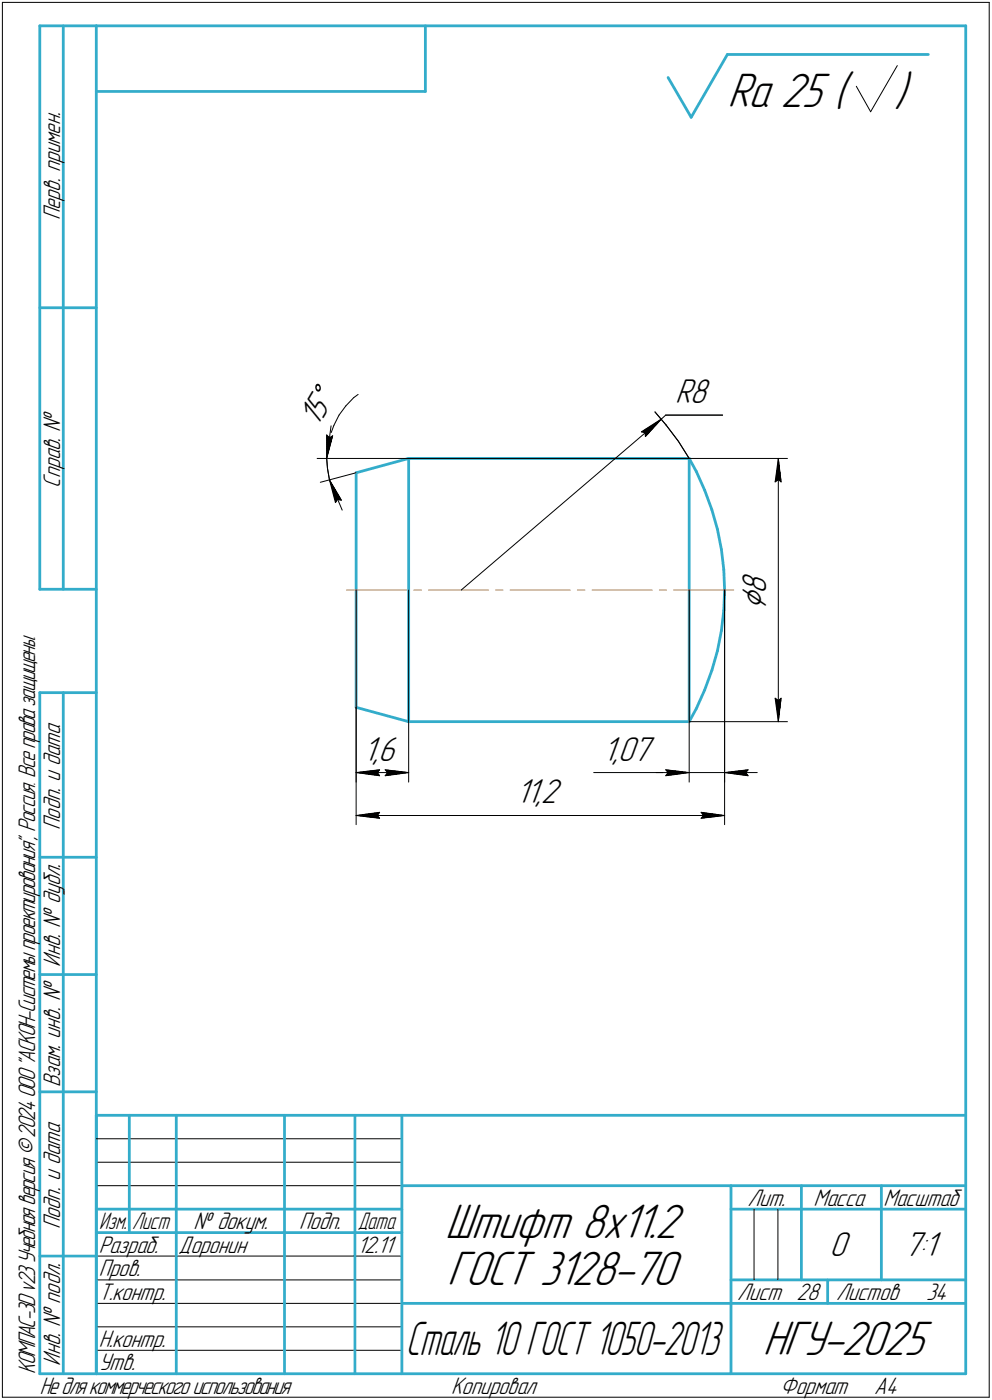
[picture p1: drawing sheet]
<svg xmlns="http://www.w3.org/2000/svg" width="211mm" height="298mm" viewBox="0 0 211 298" stroke-linecap="round" stroke-linejoin="round" font-family="sans-serif">
<g fill="none" stroke="#33acca" stroke-width=".59">
<path d="M8.5 5.5v120zM8.5 5.5h12zM13.5 5.5v120zM20.5 5.5v287zM20.5 5.5h185zM20.5 19.5h70zM90.5 5.5v14zM142.2 16.5l4.9 8.5zM154.8 11.6l-7.7 13.4zM154.8 11.6h42.7zM205.5 5.5v287zM8.5 65.5h12z"/>
<path d="M87 97.6v56.1zM87 97.6h59.6zM146.6 97.6v56.1zM146.6 97.6l1.6 2.8zM75.8 100.7v49.9zM75.8 100.7l11.2-3.1zM148.2 100.4l1.7 4zM149.9 104.4l1.6 4.1zM151.5 108.5l1.2 4.2zM152.7 112.7l.8 4.3zM153.5 117l.5 4.3zM8.5 125.5h12z"/>
<path d="M152.7 138.6l-1.2 4.1zM153.5 134.3l-.8 4.3zM154 130l-.5 4.3zM154 121.3l.2 4.3zM154.2 125.6l-.2 4.4zM8.5 147.5v145zM8.5 147.5h12zM13.5 147.5v145zM75.8 150.6l11.2 3.1zM87 153.7h59.6zM148.2 150.9l-1.6 2.8zM149.9 146.9l-1.7 4z"/>
<path d="M151.5 142.7l-1.6 4.2zM8.5 182.5h12zM8.5 207.5h12zM8.5 232.5h12zM20.5 237.5h185zM20.5 237.5v55zM27.5 237.5v25zM37.5 237.5v55zM60.5 237.5v55zM75.5 237.5v55zM85.5 237.5v55zM20.5 257.5h65z"/>
<path d="M85.5 252.5h120zM155.5 252.5v40zM155.5 257.5h15zM170.5 252.5v20zM170.5 257.5h35zM187.5 252.5v20zM8.5 267.5h12zM20.5 262.5h65zM85.5 277.5h70zM155.5 277.5h50zM155.5 272.5h50zM176.1 272.5v5z"/>
<path d="M8.5 292.5h12zM20.5 292.5h185z"/>
</g>
<path d="M73.7 125.6h12.8zM88.1 125.6h1.6zM91.2 125.6h12.8zM105.5 125.6h1.5zM108.5 125.6h12.8zM122.9 125.6h1.6zM126 125.6h12.8zM140.3 125.6h1.5zM143.3 125.6h12.8z" fill="none" stroke="#ff8000" stroke-width=".21"/>
<g fill="none" stroke="#000" stroke-width=".21">
<path d="M.5 .5v297zM.5 .5h210zM182.2 18.4l3.1 5.4zM190.9 14l-5.6 9.8zM210.5 .5v297zM67.5 97.6h79.1zM69.5 97.6l.2 2.1zM69.5 92.6l.6 .6zM69.5 92.6v5zM69.7 99.7l.4 2.5zM69.7 95.2l-.2 2.4zM70.1 93.2l.7-.4z"/>
<path d="M70.2 92.9l-.5 2.3zM70.4 90.7l-.9 6.9zM70.8 92.8l-1.3 4.8zM71 90.6l-.8 2.3zM72.1 88.4l-1.1 2.2zM73.6 86.4l-1.5 2zM75.3 84.7l-1.7 1.7zM75.3 84.7l.9-.7zM136.5 91.9l.7 .2zM136.5 91.9l4.2-2.7zM137.2 92.1l.1 .9zM139.4 87.7l2.3 2.8z"/>
<path d="M140.7 89.2l.9-.8zM140.7 89.2l-3.4 3.8zM141.6 88.4h12.2zM141.7 90.5l2.7 3.5zM144.4 94l2.2 3.6zM146.6 97.6h21zM165.6 97.6l.6 5zM165.6 97.6l-.7 5zM165.6 97.6v56.1zM68.2 102.7l7.6-2zM70.1 102.2l1.3 4.8zM70.1 102.2l2.5 4.3z"/>
<path d="M70.1 102.2l2.7 6.4zM71.8 106.3l-.4 .7zM71.8 106.3l.8 .2zM164.9 102.6l.7-.5zM165.6 102.1l.6 .5zM75.8 125.6v40.9zM87 125.6v40.9zM98.1 125.6l42.6-36.4zM146.6 125.6v40.9zM154.2 125.6v50zM154.2 125.6v40.9zM75.8 150.6v25z"/>
<path d="M146.6 153.7h21zM164.9 148.7l.7 5zM164.9 148.7l.7 .5zM165.6 149.2l.6-.5zM166.2 148.7l-.6 5zM75.8 164.5l5-.6zM75.8 164.5l5 .7zM75.8 164.5h11.2zM75.8 173.7l5-.7zM75.8 173.7l5 .5zM75.8 173.7h78.4zM80.3 164.5l.5 .7z"/>
<path d="M80.3 173.7l.5 .5zM80.8 163.9l-.5 .6zM80.8 173l-.5 .7zM82 165.2l5-.7zM82 163.9l.5 .6zM82 163.9l5 .6zM82.5 164.5l-.5 .7zM126.3 164.5h15.3zM139.6 164.5h7zM141.6 164.5h5zM141.6 163.9l5 .6zM141.6 163.9l.6 .6z"/>
<path d="M141.6 165.2l5-.7zM142.2 164.5l-.6 .7zM146.6 164.5h7.6zM149.2 174.2l5-.5zM149.2 173l.5 .7zM149.2 173l5 .7zM149.7 173.7l-.5 .5zM154.2 164.5l5 .7zM154.2 164.5l5-.6zM154.2 164.5h6.9zM158.7 164.5l.5 .7zM159.2 163.9l-.5 .6z"/>
<path d="M20.5 247.5h65zM20.5 252.5h65zM20.5 242.5h65zM160.4 257.5v15zM165.5 257.5v15zM20.5 267.5h65zM20.5 272.5h65zM20.5 277.5h65zM.5 297.5h210zM20.5 282.5h65zM20.5 287.5h65z"/>
</g>
<g fill="#fff" stroke="#fff" stroke-width=".21">
<path d="M67.1 80.8h.2zM67.1 80.9h.4zM67.1 80.9h.5zM67 81h.7zM67 81.1h.9zM66.9 81.2h1.2zM66.8 81.3h1.4zM66.8 81.4h1.5zM66.7 81.4h1.8zM66.7 81.5h1.9zM66.6 81.6h2.1zM66.5 81.7h2.4zM66.5 81.8h2.5zM66.5 81.9h2.7zM66.5 82h2.8zM66.4 82h3zM66.3 82.1h3.3zM66.3 82.2h3.5zM66.2 82.3h3.6zM66.2 82.4h3.8zM66.1 82.5h4.1zM66.1 82.5h4.2zM66 82.6h4.4zM66 82.7h4.6zM66 82.8h4.8zM65.9 82.9h5zM65.9 83h5.1zM65.8 83.1h5.4zM65.7 83.1h5.6zM65.7 83.2h5.8zM65.6 83.3h6zM65.6 83.4h6.1zM65.5 83.5h6.4zM65.4 83.6h6.7zM65.4 83.7h6.7zM65.4 83.7h6.9zM65.4 83.8h7.1zM65.3 83.9h7.3zM65.3 84h7.4zM65.2 84.1h7.7zM65.1 84.2h7.9zM65.1 84.2h8.1zM65 84.3h8.3zM65 84.4h8.4zM64.9 84.5h8.5zM64.9 84.6h8.4zM64.9 84.7h8.4zM64.8 84.8h8.4zM64.8 84.8h8.4zM64.7 84.9h8.5zM64.6 85h8.5zM64.6 85.1h8.5zM64.5 85.2h8.5zM64.5 85.3h8.4zM64.4 85.3h8.5zM64.4 85.4h8.4zM64.3 85.5h8.5zM64.3 85.6h8.4zM64.3 85.7h8.3zM64.2 85.8h8.4zM64.2 85.9h8.4zM64.1 85.9h8.5zM64 86h8.5zM64 86.1h8.4zM63.9 86.2h8.5zM63.9 86.3h8.4zM63.8 86.4h8.5zM63.8 86.4h8.4zM63.8 86.5h8.3zM63.7 86.6h8.4zM63.7 86.7h8.4zM63.6 86.8h8.5zM63.6 86.9h8.4zM63.5 87h8.4zM63.4 87h8.5zM63.4 87.1h8.4zM63.3 87.2h8.5zM63.3 87.3h8.4zM63.2 87.4h8.4zM63.2 87.5h8.4zM63.2 87.5h8.3zM63.1 87.6h8.4zM63.1 87.7h8.4zM63 87.8h8.4zM62.9 87.9h8.5zM62.9 88h8.4zM62.8 88.1h8.5zM62.8 88.1h8.4zM62.7 88.2h8.4zM62.7 88.3h8.4zM62.8 88.4h8.2zM63 88.5h8zM63.1 88.6h7.9zM63.2 88.6h7.7zM63.4 88.7h7.5zM63.5 88.8h7.3zM63.7 88.9h7.1zM63.8 89h6.9zM63.9 89.1h6.7zM64.1 89.2h6.5zM64.3 89.2h6.2zM64.3 89.3h6.2zM64.5 89.4h5.9zM64.7 89.5h5.7zM64.8 89.6h5.6zM64.9 89.7h5.4zM65.1 89.7h5.2zM65.2 89.8h5zM65.4 89.9h4.7zM65.5 90h4.6zM65.6 90.1h4.4zM65.8 90.2h4.2zM66 90.3h3.9zM66 90.3h3.8zM66.2 90.4h3.6zM66.4 90.5h3.4zM66.5 90.6h3.3zM66.6 90.7h3.1zM66.8 90.8h2.8zM66.9 90.8h2.7zM67.1 90.9h2.4zM67.2 91h2.3zM67.3 91.1h2.1zM67.5 91.2h1.8zM67.6 91.3h1.7zM67.7 91.4h1.6zM67.9 91.4h1.4zM68.1 91.5h1.1zM68.2 91.6h.9zM68.3 91.7h.8zM68.5 91.8h.5zM68.6 91.9h.4zM68.7 91.9h.2z"/>
<path d="M70.1 102.4h.2zM70.1 102.4h.3zM70.1 102.5h.3zM70.1 102.6h.4zM70.1 102.7h.5zM70.1 102.8h.6zM70.1 102.9h.7zM70.1 103h.8zM70.1 103h.9zM70.1 103.1h.9zM70.1 103.2h1zM70.1 103.3h1.1zM70.1 103.4h1.2zM70.1 103.5h1.3zM70.1 103.5h1.4zM70.1 103.6h1.4zM70.1 103.7h1.5zM70.1 103.8h1.5zM70.1 103.9h1.6zM70.1 104h1.6zM70.1 104.1h1.7zM70.2 104.1h1.7zM70.2 104.2h1.7zM70.2 104.3h1.8zM70.3 104.4h1.7zM70.3 104.5h1.8zM70.3 104.6h1.8zM70.3 104.6h1.8zM70.4 104.7h1.8zM70.4 104.8h1.8zM70.4 104.9h1.9zM70.4 105h1.9zM70.4 105.1h2zM70.4 105.2h2zM70.4 105.2h2.1zM70.4 105.3h2.2zM70.5 105.4h2.1zM70.5 105.5h2.1zM70.5 105.6h2.1zM70.5 105.7h2.2zM70.6 105.7h2.2zM70.6 105.8h2.2zM70.6 105.9h2.3zM70.6 106h2.3zM70.7 106.1h2.3zM70.7 106.2h2.3zM70.7 106.3h2.4zM70.7 106.3h2.5zM70.8 106.4h2.4zM70.8 106.5h2.4zM70.8 106.6h2.4zM70.8 106.7h2.5zM70.9 106.8h2.4zM70.9 106.8h2.3zM70.9 106.9h2.1zM70.9 107h1.9zM71 107.1h1.6zM71 107.2h1.5zM71 107.3h1.2zM71 107.4h1.1zM71 107.4h.8zM71 107.5h.5zM71 107.6h.3z"/>
<path d="M69 92.1h.6zM69 92.2h1.2zM69 92.3h1.9zM69 92.4h2.5zM69 92.5h2.5zM69 92.5h2.5zM69 92.6h2.5zM69 92.7h2.4zM69 92.8h2.4zM69 92.9h2.4zM69 93h2.4zM69 93h2.3zM69 93.1h2.3zM69 93.2h2.3zM69 93.3h2.2zM69 93.4h2.2zM69 93.5h2.2zM69 93.6h2.2zM69 93.6h2.1zM69 93.7h2.1zM69 93.8h2.1zM69 93.9h2zM69 94h2zM69 94.1h2zM69 94.1h2zM69 94.2h2zM69 94.3h2zM69 94.4h2zM69 94.5h2zM69 94.6h1.9zM69 94.7h1.9zM69 94.7h1.9zM69 94.8h1.8zM69 94.9h1.8zM69 95h1.8zM69 95.1h1.8zM69 95.2h1.7zM69 95.2h1.7zM69 95.3h1.7zM69 95.4h1.6zM69 95.5h1.6zM69 95.6h1.6zM69 95.7h1.6zM69 95.8h1.5zM69.1 95.8h1.4zM69.1 95.9h1.4zM69.1 96h1.3zM69.2 96.1h1.2zM69.2 96.2h1.2zM69.2 96.3h1.2zM69.2 96.4h1.1zM69.3 96.4h1zM69.3 96.5h.9zM69.3 96.6h.8zM69.3 96.7h.8zM69.3 96.8h.7zM69.3 96.9h.7zM69.3 96.9h.6zM69.4 97h.5zM69.4 97.1h.4zM69.4 97.2h.4zM69.4 97.3h.4zM69.5 97.4h.2zM69.5 97.5h.2z"/>
<path d="M77.3 156.4h8.1zM77.3 156.5h8.1zM77.3 156.5h8.1zM77.3 156.6h8.1zM77.3 156.7h8.1zM77.3 156.8h8.1zM77.3 156.9h8.1zM77.3 157h8.1zM77.3 157.1h8.1zM77.3 157.1h8.1zM77.3 157.2h8.1zM77.3 157.3h8.1zM77.3 157.4h8.1zM77.3 157.5h8.1zM77.3 157.6h8.1zM77.3 157.6h8.1zM77.3 157.7h8.1zM77.3 157.8h8.1zM77.3 157.9h8.1zM77.3 158h8.1zM77.3 158.1h8.1zM77.3 158.2h8.1zM77.3 158.2h8.1zM77.3 158.3h8.1zM77.3 158.4h8.1zM77.3 158.5h8.1zM77.3 158.6h8.1zM77.3 158.7h8.1zM77.3 158.7h8.1zM77.3 158.8h8.1zM77.3 158.9h8.1zM77.3 159h8.1zM77.3 159.1h8.1zM77.3 159.2h8.1zM77.3 159.3h8.1zM77.3 159.3h8.1zM77.3 159.4h8.1zM77.3 159.5h8.1zM77.3 159.6h8.1zM77.3 159.7h8.1zM77.3 159.8h8.1zM77.3 159.9h8.1zM77.3 159.9h8.1zM77.3 160h8.1zM77.3 160.1h8.1zM77.3 160.2h8.1zM77.3 160.3h8.1zM77.3 160.4h8.1zM77.3 160.4h8.1zM77.3 160.5h8.1zM77.3 160.6h8.1zM77.3 160.7h8.1zM77.3 160.8h8.1zM77.3 160.9h8.1zM77.3 161h8.1zM77.3 161h8.1zM77.3 161.1h8.1zM77.3 161.2h8.1zM77.3 161.3h8.1zM77.3 161.4h8.1zM77.3 161.5h8.1zM77.3 161.5h8.1zM77.3 161.6h8.1zM77.3 161.7h8.1zM77.3 161.8h8.1zM77.3 161.9h8.1zM77.3 162h8.1zM77.3 162.1h8.1zM77.3 162.1h8.1zM77.3 162.2h8.1zM77.3 162.3h8.1zM77.3 162.4h8.1zM77.3 162.5h8.1zM77.3 162.6h8.1zM77.3 162.6h8.1zM77.3 162.7h8.1zM77.3 162.8h8.1zM77.3 162.9h8.1zM77.3 163h8.1zM77.3 163.1h8.1zM77.3 163.2h8.1zM77.3 163.2h8.1zM77.3 163.3h8.1zM77.3 163.4h8.1zM77.3 163.5h8.1z"/>
<path d="M80.7 163.4h.6zM80.1 163.5h1.2zM79.4 163.6h1.9zM78.8 163.7h2.5zM78.2 163.7h3.1zM77.6 163.8h3.7zM77.4 163.9h3.9zM77.1 164h4.2zM77 164.1h4.3zM76.7 164.2h4.6zM76.5 164.3h4.8zM76.3 164.3h5zM76 164.4h5.3zM75.8 164.5h5.5zM76 164.6h5.3zM76.2 164.7h5.1zM76.4 164.8h4.9zM76.6 164.8h4.7zM76.8 164.9h4.5zM77 165h4.3zM77.2 165.1h4.1zM77.4 165.2h3.9zM77.6 165.3h3.7zM78.2 165.4h3.1zM78.8 165.4h2.5zM79.4 165.5h1.9zM80.1 165.6h1.2zM80.7 165.7h.6z"/>
<path d="M81.4 163.4h.7zM81.4 163.5h1.3zM81.4 163.6h1.9zM81.4 163.7h2.6zM81.4 163.7h3.2zM81.4 163.8h3.8zM81.4 163.9h4zM81.4 164h4.3zM81.4 164.1h4.5zM81.4 164.2h4.7zM81.4 164.3h5zM81.4 164.3h5.1zM81.4 164.4h5.4zM81.4 164.5h5.6zM81.4 164.6h5.4zM81.4 164.7h5.2zM81.4 164.8h5zM81.4 164.8h4.8zM81.4 164.9h4.6zM81.4 165h4.4zM81.4 165.1h4.2zM81.4 165.2h4zM81.4 165.3h3.8zM81.4 165.4h3.2zM81.4 165.4h2.6zM81.4 165.5h1.9zM81.4 165.6h1.3zM81.4 165.7h.7z"/>
<path d="M109.8 165.4h10.3zM109.8 165.5h10.3zM109.8 165.6h10.3zM109.8 165.7h10.3zM109.8 165.8h10.3zM109.8 165.9h10.3zM109.8 165.9h10.3zM109.8 166h10.3zM109.8 166.1h10.3zM109.8 166.2h10.3zM109.8 166.3h10.3zM109.8 166.4h10.3zM109.8 166.5h10.3zM109.8 166.5h10.3zM109.8 166.6h10.3zM109.8 166.7h10.3zM109.8 166.8h10.3zM109.8 166.9h10.3zM109.8 167h10.3zM109.8 167h10.3zM109.8 167.1h10.3zM109.8 167.2h10.3zM109.8 167.3h10.3zM109.8 167.4h10.3zM109.8 167.5h10.3zM109.8 167.6h10.3zM109.8 167.6h10.3zM109.8 167.7h10.3zM109.8 167.8h10.3zM109.8 167.9h10.3zM109.8 168h10.3zM109.8 168.1h10.3zM109.8 168.1h10.3zM109.8 168.2h10.3zM109.8 168.3h10.3zM109.8 168.4h10.3zM109.8 168.5h10.3zM109.8 168.6h10.3zM109.8 168.7h10.3zM109.8 168.7h10.3zM109.8 168.8h10.3zM109.8 168.9h10.3zM109.8 169h10.3zM109.8 169.1h10.3zM109.8 169.2h10.3zM109.8 169.2h10.3zM109.8 169.3h10.3zM109.8 169.4h10.3zM109.8 169.5h10.3zM109.8 169.6h10.3zM109.8 169.7h10.3zM109.8 169.8h10.3zM109.8 169.8h10.3zM109.8 169.9h10.3zM109.8 170h10.3zM109.8 170.1h10.3zM109.8 170.2h10.3zM109.8 170.3h10.3zM109.8 170.3h10.3zM109.8 170.4h10.3zM109.8 170.5h10.3zM109.8 170.6h10.3zM109.8 170.7h10.3zM109.8 170.8h10.3zM109.8 170.9h10.3zM109.8 170.9h10.3zM109.8 171h10.3zM109.8 171.1h10.3zM109.8 171.2h10.3zM109.8 171.3h10.3zM109.8 171.4h10.3zM109.8 171.4h10.3zM109.8 171.5h10.3zM109.8 171.6h10.3zM109.8 171.7h10.3zM109.8 171.8h10.3zM109.8 171.9h10.3zM109.8 172h10.3zM109.8 172h10.3zM109.8 172.1h10.3zM109.8 172.2h10.3zM109.8 172.3h10.3zM109.8 172.4h10.3zM109.8 172.5h10.3zM109.8 172.6h10.3z"/>
<path d="M80.7 172.5h.6zM80.1 172.6h1.2zM79.4 172.6h1.9zM78.8 172.7h2.5zM78.2 172.8h3.1zM77.6 172.9h3.7zM77.4 173h3.9zM77.2 173.1h4.1zM77 173.1h4.3zM76.8 173.2h4.5zM76.6 173.3h4.7zM76.4 173.4h4.9zM76.2 173.5h5.1zM76 173.6h5.3zM75.8 173.7h5.5zM76 173.7h5.3zM76.3 173.8h5zM76.5 173.9h4.8zM76.7 174h4.6zM77 174.1h4.3zM77.1 174.2h4.2zM77.4 174.2h3.9zM77.6 174.3h3.7zM78.2 174.4h3.1zM78.8 174.5h2.5zM79.4 174.6h1.9zM80.1 174.7h1.2zM80.7 174.8h.6z"/>
<path d="M148.7 172.5h.7zM148.7 172.6h1.2zM148.7 172.6h1.8zM148.7 172.7h2.5zM148.7 172.8h3.1zM148.7 172.9h3.7zM148.7 173h4zM148.7 173.1h4.1zM148.7 173.1h4.3zM148.7 173.2h4.5zM148.7 173.3h4.7zM148.7 173.4h4.9zM148.7 173.5h5.1zM148.7 173.6h5.3zM148.7 173.7h5.5zM148.7 173.7h5.3zM148.7 173.8h5.1zM148.7 173.9h4.9zM148.7 174h4.6zM148.7 174.1h4.4zM148.7 174.2h4.2zM148.7 174.2h4zM148.7 174.3h3.7zM148.7 174.4h3.1zM148.7 174.5h2.5zM148.7 174.6h1.8zM148.7 174.7h1.2zM148.7 174.8h.7z"/>
<path d="M157.3 121.4h7.3zM157.3 121.5h7.3zM157.3 121.6h7.3zM157.3 121.7h7.3zM157.3 121.8h7.3zM157.3 121.8h7.3zM157.3 121.9h7.3zM157.3 122h7.3zM157.3 122.1h7.3zM157.3 122.2h7.3zM157.3 122.3h7.3zM157.3 122.3h7.3zM157.3 122.4h7.3zM157.3 122.5h7.3zM157.3 122.6h7.3zM157.3 122.7h7.3zM157.3 122.8h7.3zM157.3 122.9h7.3zM157.3 122.9h7.3zM157.3 123h7.3zM157.3 123.1h7.3zM157.3 123.2h7.3zM157.3 123.3h7.3zM157.3 123.4h7.3zM157.3 123.4h7.3zM157.3 123.5h7.3zM157.3 123.6h7.3zM157.3 123.7h7.3zM157.3 123.8h7.3zM157.3 123.9h7.3zM157.3 124h7.3zM157.3 124h7.3zM157.3 124.1h7.3zM157.3 124.2h7.3zM157.3 124.3h7.3zM157.3 124.4h7.3zM157.3 124.5h7.3zM157.3 124.5h7.3zM157.3 124.6h7.3zM157.3 124.7h7.3zM157.3 124.8h7.3zM157.3 124.9h7.3zM157.3 125h7.3zM157.3 125.1h7.3zM157.3 125.1h7.3zM157.3 125.2h7.3zM157.3 125.3h7.3zM157.3 125.4h7.3zM157.3 125.5h7.3zM157.3 125.6h7.3zM157.3 125.6h7.3zM157.3 125.7h7.3zM157.3 125.8h7.3zM157.3 125.9h7.3zM157.3 126h7.3zM157.3 126.1h7.3zM157.3 126.2h7.3zM157.3 126.2h7.3zM157.3 126.3h7.3zM157.3 126.4h7.3zM157.3 126.5h7.3zM157.3 126.6h7.3zM157.3 126.7h7.3zM157.3 126.7h7.3zM157.3 126.8h7.3zM157.3 126.9h7.3zM157.3 127h7.3zM157.3 127.1h7.3zM157.3 127.2h7.3zM157.3 127.3h7.3zM157.3 127.3h7.3zM157.3 127.4h7.3zM157.3 127.5h7.3zM157.3 127.6h7.3zM157.3 127.7h7.3zM157.3 127.8h7.3zM157.3 127.8h7.3zM157.3 127.9h7.3zM157.3 128h7.3zM157.3 128.1h7.3zM157.3 128.2h7.3zM157.3 128.3h7.3zM157.3 128.4h7.3zM157.3 128.4h7.3zM157.3 128.5h7.3zM157.3 128.6h7.3zM157.3 128.7h7.3zM157.3 128.8h7.3zM157.3 128.9h7.3zM157.3 128.9h7.3zM157.3 129h7.3zM157.3 129.1h7.3zM157.3 129.2h7.3zM157.3 129.3h7.3zM157.3 129.4h7.3zM157.3 129.5h7.3zM157.3 129.5h7.3zM157.3 129.6h7.3zM157.3 129.7h7.3zM157.3 129.8h7.3z"/>
<path d="M165.5 97.9h.3zM165.5 98h.3zM165.4 98h.4zM165.4 98.1h.5zM165.4 98.2h.5zM165.4 98.3h.5zM165.4 98.4h.5zM165.3 98.5h.6zM165.3 98.6h.7zM165.2 98.6h.8zM165.2 98.7h.8zM165.1 98.8h1zM165.1 98.9h1zM165.1 99h1.1zM165 99.1h1.2zM165 99.1h1.2zM164.9 99.2h1.4zM164.9 99.3h1.4zM164.8 99.4h1.5zM164.8 99.5h1.6zM164.8 99.6h1.6zM164.8 99.7h1.6zM164.8 99.7h1.6zM164.8 99.8h1.6zM164.8 99.9h1.6zM164.8 100h1.6zM164.8 100.1h1.7zM164.8 100.2h1.7zM164.8 100.2h1.7zM164.8 100.3h1.7zM164.8 100.4h1.7zM164.8 100.5h1.7zM164.8 100.6h1.7zM164.7 100.7h1.8zM164.7 100.8h1.8zM164.7 100.8h1.8zM164.7 100.9h1.8zM164.7 101h1.8zM164.7 101.1h1.8zM164.7 101.2h1.8zM164.6 101.3h1.9zM164.6 101.3h2zM164.6 101.4h2zM164.6 101.5h2zM164.6 101.6h2zM164.6 101.7h2zM164.6 101.8h2zM164.6 101.9h2zM164.5 101.9h2.2zM164.5 102h2.2zM164.5 102.1h2.2zM164.5 102.2h2.2zM164.5 102.3h2.2zM164.5 102.4h2.2zM164.5 102.4h2.2zM164.4 102.5h2.4zM164.4 102.6h2.4zM164.4 102.7h2.4zM164.4 102.8h2.4zM164.4 102.9h2.4zM164.4 103h2.4zM164.4 103h2.4z"/>
<path d="M164.3 148.2h2.5zM164.4 148.3h2.4zM164.4 148.3h2.4zM164.4 148.4h2.4zM164.4 148.5h2.4zM164.4 148.6h2.4zM164.4 148.7h2.4zM164.4 148.8h2.4zM164.5 148.8h2.2zM164.5 148.9h2.2zM164.5 149h2.2zM164.5 149.1h2.2zM164.5 149.2h2.2zM164.5 149.3h2.2zM164.5 149.4h2.2zM164.6 149.4h2zM164.6 149.5h2zM164.6 149.6h2zM164.6 149.7h2zM164.6 149.8h2zM164.6 149.9h2zM164.6 149.9h2zM164.6 150h1.9zM164.7 150.1h1.8zM164.7 150.2h1.8zM164.7 150.3h1.8zM164.7 150.4h1.8zM164.7 150.5h1.8zM164.7 150.5h1.8zM164.7 150.6h1.8zM164.8 150.7h1.7zM164.8 150.8h1.7zM164.8 150.9h1.7zM164.8 151h1.7zM164.8 151h1.7zM164.8 151.1h1.7zM164.8 151.2h1.7zM164.8 151.3h1.6zM164.8 151.4h1.6zM164.8 151.5h1.6zM164.8 151.6h1.6zM164.8 151.6h1.6zM164.8 151.7h1.6zM164.8 151.8h1.6zM164.8 151.9h1.5zM164.9 152h1.4zM164.9 152.1h1.4zM165 152.1h1.2zM165 152.2h1.2zM165.1 152.3h1.1zM165.1 152.4h1zM165.1 152.5h1zM165.2 152.6h.8zM165.2 152.7h.8zM165.3 152.7h.7zM165.3 152.8h.6zM165.4 152.9h.5zM165.4 153h.5zM165.4 153.1h.5zM165.4 153.2h.5zM165.4 153.2h.4zM165.5 153.3h.3zM165.5 153.4h.3z"/>
<path d="M128.3 156.4h11.3zM128.3 156.5h11.3zM128.3 156.5h11.3zM128.3 156.6h11.3zM128.3 156.7h11.3zM128.3 156.8h11.3zM128.3 156.9h11.3zM128.3 157h11.3zM128.3 157.1h11.3zM128.3 157.1h11.3zM128.3 157.2h11.3zM128.3 157.3h11.3zM128.3 157.4h11.3zM128.3 157.5h11.3zM128.3 157.6h11.3zM128.3 157.6h11.3zM128.3 157.7h11.3zM128.3 157.8h11.3zM128.3 157.9h11.3zM128.3 158h11.3zM128.3 158.1h11.3zM128.3 158.2h11.3zM128.3 158.2h11.3zM128.3 158.3h11.3zM128.3 158.4h11.3zM128.3 158.5h11.3zM128.3 158.6h11.3zM128.3 158.7h11.3zM128.3 158.7h11.3zM128.3 158.8h11.3zM128.3 158.9h11.3zM128.3 159h11.3zM128.3 159.1h11.3zM128.3 159.2h11.3zM128.3 159.3h11.3zM128.3 159.3h11.3zM128.3 159.4h11.3zM128.3 159.5h11.3zM128.3 159.6h11.3zM128.3 159.7h11.3zM128.3 159.8h11.3zM128.3 159.9h11.3zM128.3 159.9h11.3zM128.3 160h11.3zM128.3 160.1h11.3zM128.3 160.2h11.3zM128.3 160.3h11.3zM128.3 160.4h11.3zM128.3 160.4h11.3zM128.3 160.5h11.3zM128.3 160.6h11.3zM128.3 160.7h11.3zM128.3 160.8h11.3zM128.3 160.9h11.3zM128.3 161h11.3zM128.3 161h11.3zM128.3 161.1h11.3zM128.3 161.2h11.3zM128.3 161.3h11.3zM128.3 161.4h11.3zM128.3 161.5h11.3zM128.3 161.5h11.3zM128.3 161.6h11.3zM128.3 161.7h11.3zM128.3 161.8h11.3zM128.3 161.9h11.3zM128.3 162h11.3zM128.3 162.1h11.3zM128.3 162.1h11.3zM128.3 162.2h11.3zM128.3 162.3h11.3zM128.3 162.4h11.3zM128.3 162.5h11.3zM128.3 162.6h11.3zM128.3 162.6h11.3zM128.3 162.7h11.3zM128.3 162.8h11.3zM128.3 162.9h11.3zM128.3 163h11.3zM128.3 163.1h11.3zM128.3 163.2h11.3zM128.3 163.2h11.3zM128.3 163.3h11.3zM128.3 163.4h11.3zM128.3 163.5h11.3z"/>
<path d="M159.1 163.4h.6zM158.5 163.5h1.2zM157.8 163.6h1.9zM157.2 163.7h2.5zM156.6 163.7h3.1zM156 163.8h3.7zM155.8 163.9h3.9zM155.5 164h4.2zM155.4 164.1h4.3zM155.1 164.2h4.6zM154.9 164.3h4.8zM154.7 164.3h5zM154.4 164.4h5.3zM154.2 164.5h5.5zM154.4 164.6h5.3zM154.6 164.7h5.1zM154.8 164.8h4.9zM155 164.8h4.7zM155.2 164.9h4.5zM155.4 165h4.3zM155.6 165.1h4.1zM155.8 165.2h3.9zM156 165.3h3.7zM156.6 165.4h3.1zM157.2 165.4h2.5zM157.8 165.5h1.9zM158.5 165.6h1.2zM159.1 165.7h.6z"/>
<path d="M141.1 163.4h.7zM141.1 163.5h1.3zM141.1 163.6h1.9zM141.1 163.7h2.6zM141.1 163.7h3.2zM141.1 163.8h3.8zM141.1 163.9h4zM141.1 164h4.3zM141.1 164.1h4.4zM141.1 164.2h4.7zM141.1 164.3h4.9zM141.1 164.3h5.1zM141.1 164.4h5.4zM141.1 164.5h5.5zM141.1 164.6h5.4zM141.1 164.7h5.2zM141.1 164.8h4.9zM141.1 164.8h4.8zM141.1 164.9h4.6zM141.1 165h4.4zM141.1 165.1h4.2zM141.1 165.2h4zM141.1 165.3h3.8zM141.1 165.4h3.2zM141.1 165.4h2.6zM141.1 165.5h1.9zM141.1 165.6h1.3zM141.1 165.7h.7z"/>
<path d="M140.5 89.3h.2zM140.2 89.4h.4zM140 89.5h.6zM139.7 89.6h.8zM139.4 89.7h1.1zM139.2 89.7h1.3zM138.9 89.8h1.6zM138.8 89.9h1.6zM138.6 90h1.8zM138.5 90.1h1.8zM138.3 90.2h1.9zM138.3 90.3h1.9zM138.1 90.3h2zM138 90.4h2.1zM137.8 90.5h2.2zM137.8 90.6h2.2zM137.6 90.7h2.4zM137.5 90.8h2.5zM137.3 90.8h2.6zM137.2 90.9h2.6zM137.1 91h2.7zM136.9 91.1h2.8zM136.8 91.2h2.8zM136.7 91.3h2.8zM136.6 91.4h2.8zM136.4 91.4h3zM136.3 91.5h3zM136.1 91.6h3.1zM136.1 91.7h3.1zM135.9 91.8h3.2zM135.7 91.9h3.3zM135.8 91.9h3.1zM135.9 92h3zM136 92.1h2.8zM136.1 92.2h2.6zM136.1 92.3h2.5zM136.1 92.4h2.5zM136.2 92.5h2.3zM136.3 92.5h2.1zM136.4 92.6h1.9zM136.5 92.7h1.8zM136.5 92.8h1.7zM136.6 92.9h1.5zM136.7 93h1.3zM136.7 93h1.3zM136.8 93.1h1.1zM136.9 93.2h.9zM137 93.3h.8zM137.1 93.4h.6zM137.2 93.5h.4zM137.2 93.6h.3z"/>
<path d="M143.6 80.3h8.2zM143.6 80.3h8.2zM143.6 80.4h8.2zM143.6 80.5h8.2zM143.6 80.6h8.2zM143.6 80.7h8.2zM143.6 80.8h8.2zM143.6 80.9h8.2zM143.6 80.9h8.2zM143.6 81h8.2zM143.6 81.1h8.2zM143.6 81.2h8.2zM143.6 81.3h8.2zM143.6 81.4h8.2zM143.6 81.4h8.2zM143.6 81.5h8.2zM143.6 81.6h8.2zM143.6 81.7h8.2zM143.6 81.8h8.2zM143.6 81.9h8.2zM143.6 82h8.2zM143.6 82h8.2zM143.6 82.1h8.2zM143.6 82.2h8.2zM143.6 82.3h8.2zM143.6 82.4h8.2zM143.6 82.5h8.2zM143.6 82.5h8.2zM143.6 82.6h8.2zM143.6 82.7h8.2zM143.6 82.8h8.2zM143.6 82.9h8.2zM143.6 83h8.2zM143.6 83.1h8.2zM143.6 83.1h8.2zM143.6 83.2h8.2zM143.6 83.3h8.2zM143.6 83.4h8.2zM143.6 83.5h8.2zM143.6 83.6h8.2zM143.6 83.7h8.2zM143.6 83.7h8.2zM143.6 83.8h8.2zM143.6 83.9h8.2zM143.6 84h8.2zM143.6 84.1h8.2zM143.6 84.2h8.2zM143.6 84.2h8.2zM143.6 84.3h8.2zM143.6 84.4h8.2zM143.6 84.5h8.2zM143.6 84.6h8.2zM143.6 84.7h8.2zM143.6 84.8h8.2zM143.6 84.8h8.2zM143.6 84.9h8.2zM143.6 85h8.2zM143.6 85.1h8.2zM143.6 85.2h8.2zM143.6 85.3h8.2zM143.6 85.3h8.2zM143.6 85.4h8.2zM143.6 85.5h8.2zM143.6 85.6h8.2zM143.6 85.7h8.2zM143.6 85.8h8.2zM143.6 85.9h8.2zM143.6 85.9h8.2zM143.6 86h8.2zM143.6 86.1h8.2zM143.6 86.2h8.2zM143.6 86.3h8.2zM143.6 86.4h8.2zM143.6 86.4h8.2zM143.6 86.5h8.2zM143.6 86.6h8.2zM143.6 86.7h8.2zM143.6 86.8h8.2zM143.6 86.9h8.2zM143.6 87h8.2zM143.6 87h8.2zM143.6 87.1h8.2zM143.6 87.2h8.2zM143.6 87.3h8.2zM143.6 87.4h8.2z"/>
</g>
<g fill="#000" stroke="#000" stroke-width=".21">
<path d="M69.5 92.8h.2zM69.5 92.9h.3zM69.5 93h.3zM69.5 93h.4zM69.5 93.1h.5zM69.5 93.2h.6zM69.5 93.3h.6zM69.5 93.4h.6zM69.5 93.5h.6zM69.5 93.6h.6zM69.5 93.6h.6zM69.5 93.7h.6zM69.5 93.8h.6zM69.5 93.9h.5zM69.5 94h.5zM69.5 94.1h.5zM69.5 94.1h.5zM69.5 94.2h.5zM69.5 94.3h.5zM69.5 94.4h.5zM69.5 94.5h.4zM69.5 94.6h.4zM69.5 94.7h.4zM69.5 94.7h.4zM69.5 94.8h.4zM69.5 94.9h.4zM69.5 95h.4zM69.5 95.1h.4zM69.5 95.2h.3zM69.5 95.2h.3zM69.5 95.3h.3zM69.5 95.4h.3zM69.5 95.5h.3zM69.5 95.6h.3zM69.5 95.7h.3zM69.5 95.8h.3zM69.5 95.8h.3zM69.5 95.9h.3zM69.5 96h.3zM69.5 96.1h.3zM69.5 96.2h.3zM69.5 96.3h.3zM69.5 96.4h.3zM69.5 96.4h.2zM69.5 96.5h.2zM69.5 96.6h.2zM69.5 96.7h.2zM69.5 96.8h.2zM69.5 96.9h.2zM69.5 96.9h.2z"/>
<path d="M70.5 93h.3zM70.4 93h.4zM70.3 93.1h.4zM70.1 93.2h.6zM70.1 93.3h.6zM70.1 93.4h.6zM70.1 93.5h.5zM70.1 93.6h.5zM70.1 93.6h.5zM70.1 93.7h.5zM70.1 93.8h.4zM70 93.9h.5zM70 94h.5zM70 94.1h.5zM70 94.1h.4zM70 94.2h.4zM70 94.3h.4zM70 94.4h.4zM69.9 94.5h.5zM69.9 94.6h.5zM69.9 94.7h.5zM69.9 94.7h.4zM69.9 94.8h.4zM69.9 94.9h.4zM69.9 95h.4zM69.9 95.1h.3zM69.8 95.2h.4zM69.8 95.2h.4zM69.8 95.3h.4zM69.8 95.4h.3zM69.8 95.5h.3zM69.8 95.6h.3zM69.8 95.7h.3zM69.8 95.8h.2zM69.8 95.8h.2zM69.8 95.9h.2zM69.8 96h.1zM69.8 96.1h.1zM69.8 96.2h.1zM69.8 96.3h.1zM69.7 96.4h.1zM69.7 96.5h.1zM69.7 96.6h.1z"/>
<path d="M140.2 89.6h.2zM140 89.7h.1zM139.9 89.8h.1zM139.7 89.9h.3zM139.5 90h.4zM139.4 90.1h.3zM139.3 90.2h.3zM139.2 90.3h.3zM139 90.3h.4zM138.9 90.4h.5zM138.8 90.5h.4zM138.6 90.6h.5zM138.5 90.7h.5zM138.3 90.8h.6zM138.3 90.8h.6zM138.1 90.9h.6zM138 91h.6zM137.8 91.1h.7zM137.8 91.2h.6zM137.6 91.3h.7zM137.4 91.4h.8zM137.3 91.4h.8zM137.2 91.5h.8zM137.1 91.6h.8zM136.9 91.7h.9zM136.8 91.8h.9zM136.7 91.9h.9zM136.5 91.9h1zM136.9 92h.5z"/>
<path d="M140.2 89.7h.2zM140.1 89.7h.2zM140 89.8h.2zM140 89.9h.1zM139.9 90h.1zM139.7 90.1h.3zM139.6 90.2h.3zM139.5 90.3h.4zM139.4 90.3h.4zM139.4 90.4h.3zM139.2 90.5h.4zM139.1 90.6h.4zM139 90.7h.4zM138.9 90.8h.5zM138.9 90.8h.4zM138.7 90.9h.5zM138.6 91h.5zM138.5 91.1h.5zM138.4 91.2h.6zM138.3 91.3h.6zM138.2 91.4h.7zM138.1 91.4h.7zM138 91.5h.7zM137.9 91.6h.7zM137.8 91.7h.7zM137.7 91.8h.7zM137.6 91.9h.7zM137.5 91.9h.8zM137.4 92h.8zM137.2 92.1h1zM137.3 92.2h.8zM137.3 92.3h.7zM137.3 92.4h.6zM137.3 92.5h.5zM137.3 92.5h.5zM137.3 92.6h.4zM137.3 92.7h.3zM137.3 92.8h.2z"/>
<path d="M165.4 98.9h.2zM165.4 99h.2zM165.4 99.1h.2zM165.4 99.1h.2zM165.4 99.2h.2zM165.4 99.3h.2zM165.4 99.4h.2zM165.4 99.5h.2zM165.4 99.6h.2zM165.4 99.7h.2zM165.4 99.7h.2zM165.4 99.8h.2zM165.4 99.9h.2zM165.4 100h.2zM165.4 100.1h.2zM165.3 100.2h.3zM165.3 100.2h.3zM165.3 100.3h.3zM165.3 100.4h.3zM165.3 100.5h.3zM165.3 100.6h.3zM165.3 100.7h.3zM165.2 100.8h.4zM165.2 100.8h.4zM165.2 100.9h.4zM165.2 101h.4zM165.2 101.1h.4zM165.2 101.2h.4zM165.2 101.3h.4zM165.2 101.3h.4zM165.1 101.4h.5zM165.1 101.5h.5zM165.1 101.6h.5zM165.1 101.7h.5zM165.1 101.8h.5zM165.1 101.9h.5zM165.1 101.9h.5zM165 102h.6zM165 102.1h.6zM165 102.2h.5zM165 102.3h.4zM165 102.4h.3zM165 102.4h.2z"/>
<path d="M165.6 98.4h.2zM165.6 98.5h.2zM165.6 98.6h.2zM165.6 98.6h.2zM165.6 98.7h.2zM165.6 98.8h.2zM165.6 98.9h.2zM165.6 99h.2zM165.6 99.1h.3zM165.6 99.1h.3zM165.6 99.2h.3zM165.6 99.3h.3zM165.6 99.4h.3zM165.6 99.5h.3zM165.6 99.6h.3zM165.6 99.7h.3zM165.6 99.7h.3zM165.6 99.8h.3zM165.6 99.9h.3zM165.6 100h.3zM165.6 100.1h.3zM165.6 100.2h.3zM165.6 100.2h.3zM165.6 100.3h.3zM165.6 100.4h.3zM165.6 100.5h.4zM165.6 100.6h.4zM165.6 100.7h.4zM165.6 100.8h.4zM165.6 100.8h.4zM165.6 100.9h.4zM165.6 101h.4zM165.6 101.1h.4zM165.6 101.2h.4zM165.6 101.3h.5zM165.6 101.3h.5zM165.6 101.4h.5zM165.6 101.5h.5zM165.6 101.6h.5zM165.6 101.7h.5zM165.6 101.8h.5zM165.6 101.9h.5zM165.6 101.9h.6zM165.6 102h.6zM165.6 102.1h.6zM165.8 102.2h.4zM165.9 102.3h.3zM165.9 102.4h.3zM166 102.4h.2z"/>
<path d="M70.4 103h.1zM70.4 103.1h.1zM70.4 103.3h.2zM70.4 103.4h.2zM70.4 103.5h.3zM70.5 103.5h.2zM70.5 103.6h.2zM70.5 103.7h.3zM70.5 103.8h.3zM70.6 103.9h.3zM70.6 104h.3zM70.6 104.1h.3zM70.7 104.1h.3zM70.7 104.2h.3zM70.7 104.3h.3zM70.7 104.4h.3zM70.8 104.5h.3zM70.8 104.6h.3zM70.8 104.6h.3zM70.8 104.7h.4zM70.9 104.8h.3zM70.9 104.9h.4zM70.9 105h.4zM70.9 105.1h.4zM71 105.2h.4zM71 105.2h.4zM71 105.3h.5zM71 105.4h.5zM71 105.5h.5zM71 105.6h.5zM71 105.7h.5zM71.1 105.7h.5zM71.1 105.8h.5zM71.1 105.9h.5zM71.1 106h.6zM71.2 106.1h.5zM71.2 106.2h.6zM71.2 106.3h.6zM71.2 106.3h.6zM71.3 106.4h.5zM71.3 106.5h.4zM71.3 106.6h.4zM71.3 106.7h.3zM71.4 106.8h.1zM71.4 106.8h.1z"/>
<path d="M70.4 102.8h.1zM70.4 103h.2zM70.5 103.1h.2zM70.5 103.2h.3zM70.6 103.3h.2zM70.6 103.4h.3zM70.7 103.5h.2zM70.7 103.5h.3zM70.7 103.6h.3zM70.8 103.7h.2zM70.8 103.8h.3zM70.9 103.9h.2zM70.9 104h.3zM70.9 104.1h.3zM71 104.1h.3zM71 104.2h.4zM71 104.3h.4zM71 104.4h.5zM71.1 104.5h.4zM71.1 104.6h.4zM71.1 104.6h.5zM71.2 104.7h.4zM71.2 104.8h.5zM71.3 104.9h.4zM71.3 105h.5zM71.3 105.1h.5zM71.4 105.2h.5zM71.4 105.2h.6zM71.5 105.3h.5zM71.5 105.4h.6zM71.5 105.5h.6zM71.5 105.6h.6zM71.5 105.7h.7zM71.6 105.7h.6zM71.6 105.8h.7zM71.6 105.9h.7zM71.7 106h.7zM71.7 106.1h.8zM71.8 106.2h.7zM71.8 106.3h.8zM71.8 106.3h.8zM72.2 106.4h.4z"/>
<path d="M165 148.8h.2zM165 148.9h.3zM165 149h.4zM165 149.1h.5zM165 149.2h.6zM165 149.3h.6zM165.1 149.4h.5zM165.1 149.4h.5zM165.1 149.5h.5zM165.1 149.6h.5zM165.1 149.7h.5zM165.1 149.8h.5zM165.1 149.9h.5zM165.2 149.9h.4zM165.2 150h.4zM165.2 150.1h.4zM165.2 150.2h.4zM165.2 150.3h.4zM165.2 150.4h.4zM165.2 150.5h.4zM165.2 150.5h.4zM165.3 150.6h.3zM165.3 150.7h.3zM165.3 150.8h.3zM165.3 150.9h.3zM165.3 151h.3zM165.3 151h.3zM165.3 151.1h.3zM165.4 151.2h.2zM165.4 151.3h.2zM165.4 151.4h.2zM165.4 151.5h.2zM165.4 151.6h.2zM165.4 151.6h.2zM165.4 151.7h.2zM165.4 151.8h.2zM165.4 151.9h.2zM165.4 152h.2zM165.4 152.1h.2zM165.4 152.1h.2zM165.4 152.2h.2zM165.4 152.3h.2zM165.4 152.4h.2z"/>
<path d="M166 148.8h.2zM165.9 148.9h.3zM165.9 149h.3zM165.8 149.1h.4zM165.6 149.2h.6zM165.6 149.3h.6zM165.6 149.4h.6zM165.6 149.4h.5zM165.6 149.5h.5zM165.6 149.6h.5zM165.6 149.7h.5zM165.6 149.8h.5zM165.6 149.9h.5zM165.6 149.9h.5zM165.6 150h.5zM165.6 150.1h.4zM165.6 150.2h.4zM165.6 150.3h.4zM165.6 150.4h.4zM165.6 150.5h.4zM165.6 150.5h.4zM165.6 150.6h.4zM165.6 150.7h.4zM165.6 150.8h.4zM165.6 150.9h.3zM165.6 151h.3zM165.6 151h.3zM165.6 151.1h.3zM165.6 151.2h.3zM165.6 151.3h.3zM165.6 151.4h.3zM165.6 151.5h.3zM165.6 151.6h.3zM165.6 151.6h.3zM165.6 151.7h.3zM165.6 151.8h.3zM165.6 151.9h.3zM165.6 152h.3zM165.6 152.1h.3zM165.6 152.1h.3zM165.6 152.2h.3zM165.6 152.3h.2zM165.6 152.4h.2zM165.6 152.5h.2zM165.6 152.6h.2zM165.6 152.7h.2zM165.6 152.7h.2zM165.6 152.8h.2zM165.6 152.9h.2z"/>
<path d="M75.8 164.5h4.5zM76.5 164.6h3.8zM77 164.7h3.4zM77.7 164.8h2.8zM78.3 164.8h2.2zM78.9 164.9h1.7zM79.6 165h1.1zM80.2 165.1h.6z"/>
<path d="M75.8 173.7h4.5zM76.5 173.7h3.8zM77.2 173.8h3.2zM78 173.9h2.5zM78.7 174h1.9zM79.4 174.1h1.3zM80.1 174.2h.7z"/>
<path d="M80.1 164h.7zM79.4 164.1h1.3zM78.7 164.2h1.9zM78 164.3h2.5zM77.2 164.3h3.2zM76.5 164.4h3.8z"/>
<path d="M80.2 173.1h.6zM79.6 173.1h1.1zM78.9 173.2h1.7zM78.3 173.3h2.2zM77.7 173.4h2.8zM77 173.5h3.4zM76.5 173.6h3.8z"/>
<path d="M82 164h.7zM82.1 164.1h1.3zM82.2 164.2h2zM82.3 164.3h2.5zM82.4 164.3h3.2zM82.5 164.4h3.8z"/>
<path d="M82.5 164.5h4.5zM82.5 164.6h3.9zM82.4 164.7h3.4zM82.3 164.8h2.8zM82.2 164.8h2.3zM82.2 164.9h1.7zM82.1 165h1.1zM82 165.1h.6z"/>
<path d="M141.7 164h.7zM141.8 164.1h1.3zM141.9 164.2h1.9zM142 164.3h2.5zM142.1 164.3h3.2zM142.2 164.4h3.8z"/>
<path d="M142.2 164.5h4.4zM142.2 164.6h3.8zM142.1 164.7h3.4zM142 164.8h2.8zM141.9 164.8h2.3zM141.9 164.9h1.7zM141.8 165h1.1zM141.7 165.1h.6z"/>
<path d="M149.3 173.1h.6zM149.4 173.1h1.1zM149.4 173.2h1.7zM149.4 173.3h2.3zM149.5 173.4h2.8zM149.6 173.5h3.4zM149.7 173.6h3.9z"/>
<path d="M149.7 173.7h4.5zM149.7 173.7h3.8zM149.6 173.8h3.2zM149.5 173.9h2.6zM149.4 174h2zM149.4 174.1h1.2zM149.3 174.2h.6z"/>
<path d="M154.2 164.5h4.5zM154.9 164.6h3.8zM155.4 164.7h3.4zM156.1 164.8h2.8zM156.7 164.8h2.2zM157.3 164.9h1.7zM158 165h1.1zM158.6 165.1h.6z"/>
<path d="M158.5 164h.7zM157.8 164.1h1.3zM157.1 164.2h1.9zM156.4 164.3h2.5zM155.6 164.3h3.2zM154.9 164.4h3.8z"/>
</g>
<g font-size="10.9">
<text x="154.8" y="22.8">Ra 25 (</text>
<text x="190.3" y="22.8">)</text>
<text x="94.7" y="263.5">Штифт 8х11.2</text>
<text x="95.1" y="273.5">ГОСТ 3128-70</text>
<text x="162.3" y="288.5">НГУ-2025</text>
</g>
<text font-size="10.7" x="86.3" y="288.5">Сталь 10 ГОСТ 1050-2013</text>
<text font-size="8.5" x="163" y="129.9" transform="rotate(-90 163 129.9)">⌀</text>
<g font-size="7.8">
<text x="143.6" y="85.9">R8</text>
<text x="67.5" y="91.2" transform="rotate(-59 67.5 91.2)">15°</text>
<text x="163" y="126.4" transform="rotate(-90 163 126.4)">8</text>
<text x="77.3" y="162">1,6</text>
<text x="128.3" y="162">1,07</text>
<text x="109.8" y="171.1">11,2</text>
<text x="176.5" y="267.5">0</text>
<text x="192.4" y="267.5">7:1</text>
</g>
<g font-size="5.4">
<text x="12.8" y="46.9" transform="rotate(-90 12.8 46.9)">Перв. примен.</text>
<text x="12.8" y="103.8" transform="rotate(-90 12.8 103.8)">Справ. №</text>
<text x="12.8" y="176.7" transform="rotate(-90 12.8 176.7)">Подп. и дата</text>
<text x="12.8" y="205.8" transform="rotate(-90 12.8 205.8)">Инв. № дубл.</text>
<text x="12.8" y="231.6" transform="rotate(-90 12.8 231.6)">Взам. инв. №</text>
<text x="159.1" y="256.8">Лит.</text>
<text x="173.1" y="256.8">Масса</text>
<text x="188" y="256.8">Масштаб</text>
<text x="12.8" y="261.7" transform="rotate(-90 12.8 261.7)">Подп. и дата</text>
<text x="41.2" y="261.8">№ докум.</text>
<text x="63.6" y="261.8">Подп.</text>
<text x="21" y="266.8">Разраб.</text>
<text x="38" y="266.8">Доронин</text>
<text x="76" y="266.8">12.11</text>
<text x="21" y="271.8">Пров.</text>
<text x="21" y="276.8">Т.контр.</text>
<text x="156.9" y="276.8">Лист 28</text>
<text x="177.9" y="276.8">Листов</text>
<text x="197.1" y="276.8">34</text>
<text x="21" y="286.8">Н.контр.</text>
<text x="7.5" y="292.5" transform="rotate(-90 7.5 292.5)">КОМПАС-3Dv23Учебнаяверсия©2024ООО&quot;АСКОН-Системыпроектирования&quot;, Россия. Всеправазащищены.</text>
<text x="12.8" y="290.8" transform="rotate(-90 12.8 290.8)">Инв. № подл.</text>
<text x="21" y="291.8">Утв.</text>
<text x="8.5" y="296.7">Недлякоммерческогоиспользования</text>
<text x="96" y="296.8">Копировал</text>
<text x="166" y="296.8">Формат</text>
<text x="186" y="296.8">A4</text>
</g>
<g font-size="5.3">
<text x="21.1" y="261.8">Изм.</text>
<text x="28.1" y="261.8">Лист</text>
<text x="76.1" y="261.8">Дата</text>
</g>
</svg>
